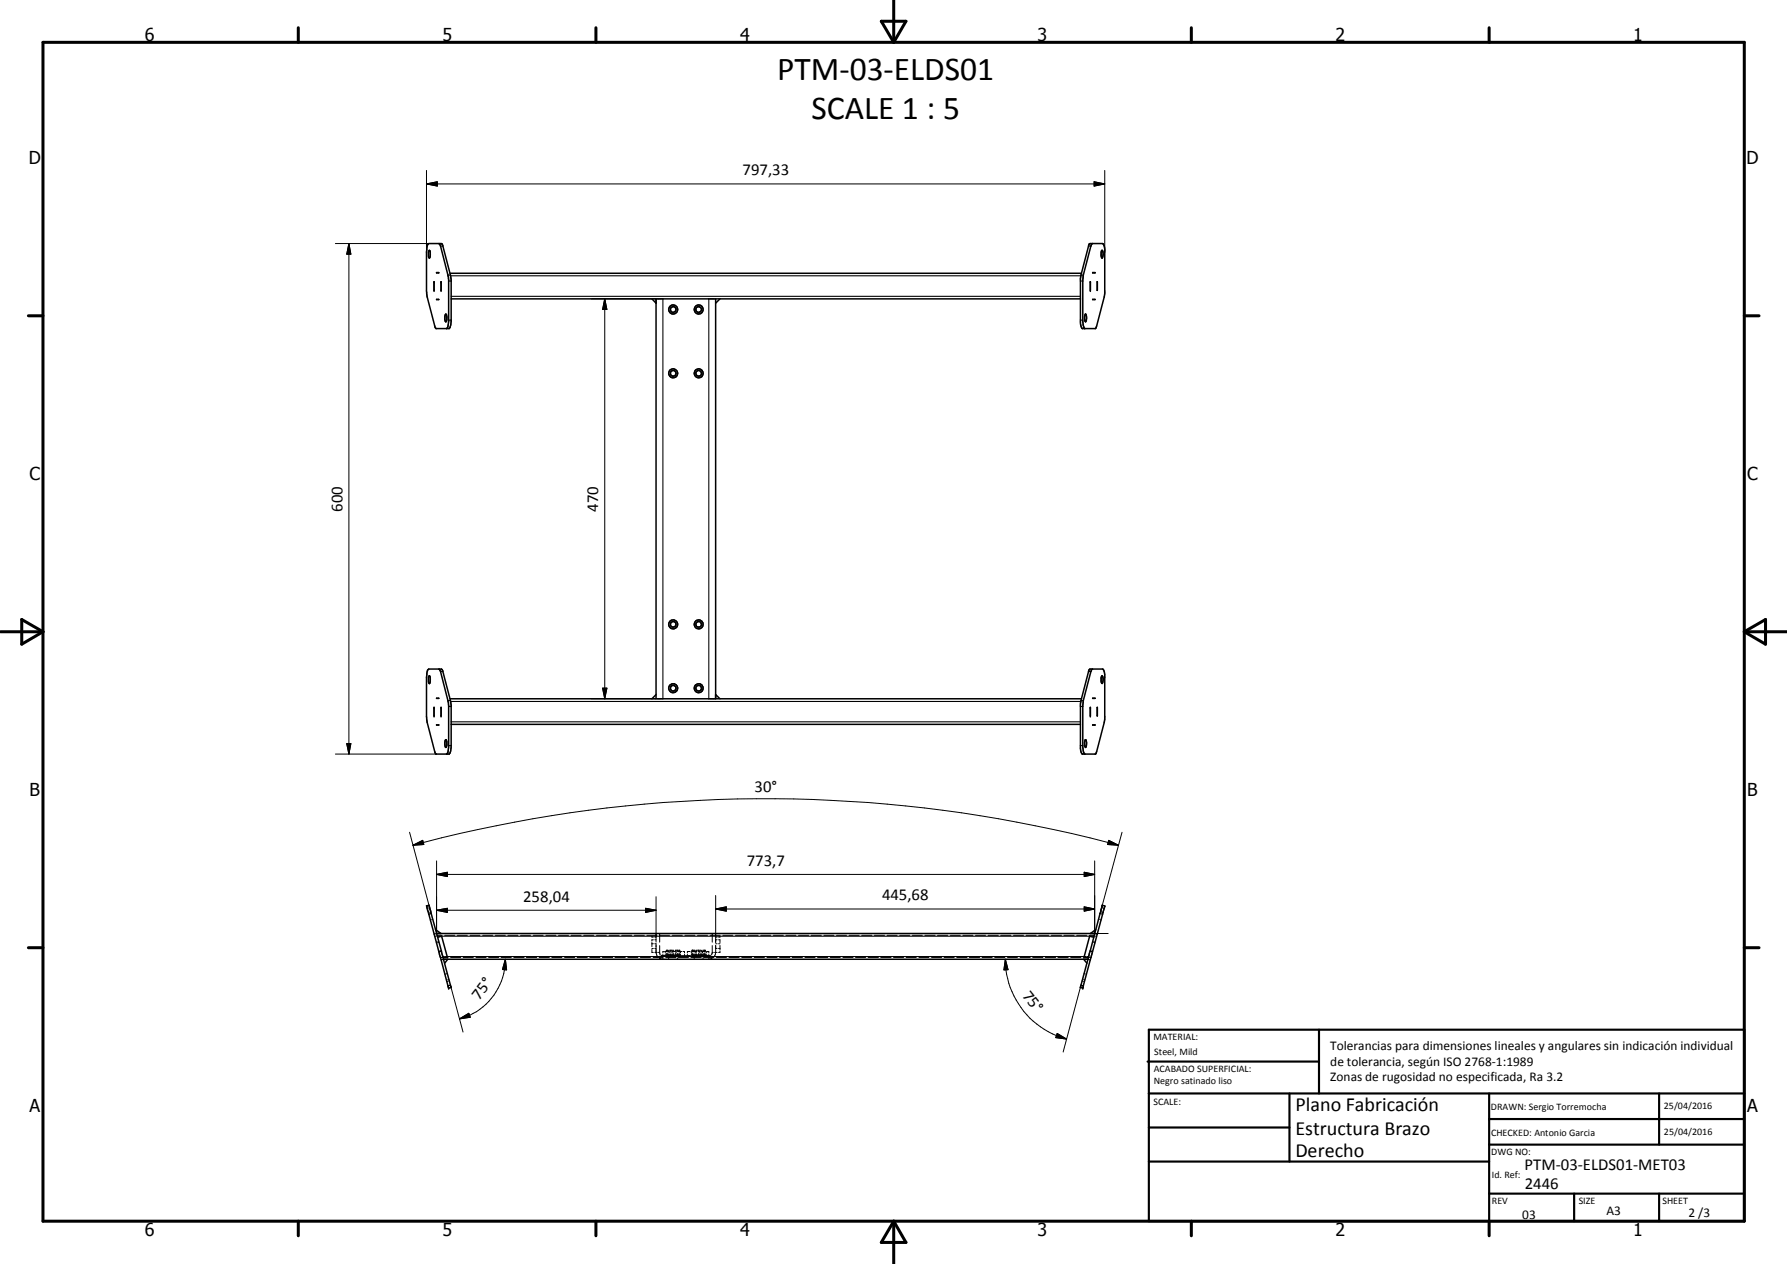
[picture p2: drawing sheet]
<svg xmlns="http://www.w3.org/2000/svg" width="420mm" height="297mm" viewBox="0 0 420 297" stroke-linecap="round" stroke-linejoin="round" font-family="sans-serif">
<g fill="none" stroke="#000" stroke-width=".24">
<path d="M78.9 57.2h21.9M82 57.2l.5 2.5h-1zM82 57.2v120M100.3 43.2l2.5-.5v1zM100.3 43.2h159.4M100.3 40v19.2M257.2 42.7l2.5 .5-2.5 .5zM259.7 40v19.2M139 70.2h15.3M142.2 70.2l.5 2.5h-1zM142.2 70.2v94M78.9 177.2h23.7"/>
<path d="M81.5 174.8h1l-.5 2.4zM139 164.2h15.3M141.7 161.7h1l-.5 2.5zM96.3 195.6l5.1 19.1M97.1 198.6l2.3-1.1 .2 1zM97.1 198.6a320.1 320.1 0 0 1 165.9 0M260.7 197.5l2.3 1.1-2.6-.1zM263.8 195.6l-5.2 19.1M100.7 213.4l-.3 .1M100.9 214.4h-.2M101 213.3l-.2 .1M101.3 214.3h-.2"/>
<path d="M101.4 216.2h-.2M101.8 216l-.3 .1M102.1 219.5h.2h-.2M102.6 213.9l2.6-.5v1zM102.6 205.5l2.6-.5v1zM102.6 219.4h-.2M102.6 219.4l-.1 .1M102.6 213.9h51.7M102.6 202.3v17.1M102.6 205.5h154.8M102.8 219.8h1.2M102.8 219.9l-.2 .1"/>
<path d="M104.6 219.8h2.3M107.5 219.8h2.4M110.5 219.8h2.3M113.5 219.8h2.4M116.4 219.8h2.4M119.4 219.8h2.4M122.4 219.8h2.3M125.4 219.8h2.3M128.3 219.8h2.4M131.3 219.8h2.4M134.3 219.8h2.3M137.2 219.8h2.4"/>
<path d="M140.2 219.8h2.4M143.2 219.8h2.4M146.2 219.8h2.3M149.1 219.8h2.4M151.8 213.4l2.5 .5-2.5 .5zM152.1 219.8h2.4M154.3 219.7h.1M154.3 210.7v10.7M155.1 219.7h.1M155.1 219.8h2.3M155.1 219.4v.1M155.1 219.7v1.7"/>
<path d="M158.1 219.8h2.3M161 219.8h2.4M164 219.8h2.4M167 219.8h2.3M167.5 219.7h.1M167.5 219.4v.1M167.5 219.7v1.7M168.3 213.6l2.5-.5v1zM168.3 219.7h.1M168.3 210.4v11.1M168.3 213.6h89.1M170 219.8h2.3"/>
<path d="M172.9 219.8h2.4M175.9 219.8h2.4M178.8 219.8h2.4M181.8 219.8h2.4M184.8 219.8h2.3M187.7 219.8h2.4M190.7 219.8h2.4M193.7 219.8h2.4M196.7 219.8h2.3M199.6 219.8h2.4M202.6 219.8h2.4M205.6 219.8h2.4"/>
<path d="M208.6 219.8h2.3M211.5 219.8h2.4M214.5 219.8h2.4M217.5 219.8h2.4M220.4 219.8h2.4M223.4 219.8h2.4M226.4 219.8h2.4M229.4 219.8h2.3M232.3 219.8h2.4M235.3 219.8h2.4M238.3 219.8h2.4M241.2 219.8h2.4"/>
<path d="M244.2 219.8h2.4M247.2 219.8h2.4M250.1 219.8h2.4M253.1 219.8h2.4M254.9 213.1l2.5 .5-2.5 .5zM254.9 205l2.5 .5-2.5 .5zM256.1 219.8h1.2M257.2 219.9l.3 .1M257.4 219.4l.2 .1M257.4 202.3v17.1M257.4 219.4h3.2M257.4 219.4h.2"/>
<path d="M258 219.5h-.2h.2M258.3 216l.2 .1M258.7 216.2h.2M258.8 214.3h.2M259 213.3l.2 .1M259.2 214.4h.2M259.4 213.4l.2 .1M102.4 220l-.2 .1M102.8 221.4h-.2M102.8 221.5l-.2 .1M103.2 221.3h-.3M103.2 221.4l-.2 .1"/>
<path d="M103.3 223.5h-.1M103.7 223.4h-.2M103.9 225.5l-.2 .1M104.1 224.8h.4M104.2 225h1.2M104.3 225.4l-.2 .1M104.8 224.8h.3M104.8 228.9h-.2M105.1 230.3h-.1M105.2 228.8l-.2 .1M105.2 230.6l-.1 .1M105.6 230.1l-.2 .1"/>
<path d="M105.7 230.5h-.3M105.9 231.5l3 11M105.9 225h2.4M108 239.4l2.2-1.3 .4 1zM108.9 225h2.4M111.9 225h2.4M114.9 225h2.4M117.8 225h2.4M118.8 225.4l.3 2.5-1-.1zM118.8 225.4a14.4 14.4 0 0 1-10.8 14M120.8 225h2.4M123.8 225h2.4"/>
<path d="M126.8 225h2.3M129.7 225h2.4M132.7 225h2.4M135.7 225h2.4M138.7 225h2.3M141.6 225h2.4M144.6 225h2.4M147.6 225h2.4M150.6 225h2.3M153.3 223.1v.7h.3M153.3 220v.2h.3M153.3 221.5v1"/>
<path d="M153.3 221.8h.3M153.3 222.9h.3M153.6 225h2.3M153.6 220.9h-.3v.2M154 221.8h.3v2l.2 .8M154 223.8h.5M154 220.2h.3M154 222.9h.3M154 220.9h.3M154.5 224.6h.1M154.8 223.8h.3M155.1 225.2h.1"/>
<path d="M155.1 222.2l.1 2M155.2 224.2h.1M155.5 224.5h.1M155.5 224.5l1.5 .1M155.9 225.1v.3l-.8-.2M155.9 224.3v.6M156 223.6h-.1v.3M156.2 223.6h.5M156.4 223.6v.3M156.4 224.3v.3M156.5 225h2.4M156.7 224v.4h.2"/>
<path d="M156.9 223.3v.4M156.9 224v.6M157 223.3h-.3v.3M157 224.4v.1M157 224.5v.1M157 223.6h.3v.3M157.2 223.3v.4M157.2 224.2v.7M157.2 225.1v.3M157.2 224.4h.5M157.3 224.3v.3M157.4 223.3h.9v.4"/>
<path d="M157.5 224.4v.1M157.5 224.5v.1M157.6 223.3v.4M157.6 224.2v.4M157.6 224.4v.1M157.6 224.5v.1M157.8 223.3v.4M157.8 224.2v.4M157.9 224.4v.1M157.9 224.5v.1M157.9 224.4h.6M158 224.3v.3"/>
<path d="M158.1 224.4v.1M158.1 224.5v.1M158.3 224v.6M158.7 224.4v.1M158.7 224.5v.1M158.7 223.6h-.7v.3M158.8 224v.4M159 224.4h.5M159 223.3v.6M159 224.2v.4M159.3 224.4v.1M159.3 224.5v.1"/>
<path d="M159.3 223.3v.3M159.3 224v.5M159.3 224.5v.4M159.3 225.1v.3M159.3 223.6h1M159.5 225h2.4M159.5 223.3h-.7v.3M159.6 224.5h.1M159.6 224.5v.1M159.7 223.7v-.4h.1v.4M159.7 224v.6M159.7 224.5v.1"/>
<path d="M159.8 224.2v.4M160 224.3v.3h-2.5M160 223.6v.3M160.2 224.6h2.1M160.6 223.6h.3v.3M160.9 224.3v.3M161.6 224.3v.3M162.3 223.6h-.7v.3M162.5 225h2.4M162.5 223.6v.3M162.5 224.3v.3M162.7 224v.4h.5"/>
<path d="M162.9 224.4h.1M162.9 223.3h.1M162.9 224v.6h2.1M162.9 223.3v.4M162.9 223.6h1M163.1 224.4v.1M163.1 224.5v.1M163.2 223.3v.4M163.2 224.2v.7M163.2 225.1v.3M163.4 223.3h-.7v.3M163.5 224.4v.1"/>
<path d="M163.5 224.5v.1M163.6 224.4l.6 .1M163.6 223.3v.6M163.6 224.2v.4M163.7 224.2v.4M163.9 224.4v.1M163.9 224.5v.1M164.2 224.5v.1M164.2 223.6h.3v.3M164.3 223.3v.4M164.3 224v.6M164.4 224.4h.6"/>
<path d="M164.5 224.3v.3M164.6 224.4v.1M164.6 224.5v.1M164.7 223.3h-1v.4M164.8 223.3v.3M164.8 224v.4M164.9 223.3v.4M164.9 224.2v.4M165.2 224.3v.3l1.9-.1M165.2 223.3h.5v.4M165.3 224.5v.4M165.3 225.1v.3"/>
<path d="M165.3 223.3v.3M165.3 224v.4M165.4 225h2.4M165.6 224.4v.1M165.6 224.5v.1M165.7 224.4h.1M165.7 224v.6M165.7 223.6h-.5v.3M165.7 224.4l-.4 .1M165.8 223.3l.1 .4M165.9 224.2v.4M166.1 223.9l.1-.3h.5v.3"/>
<path d="M166.1 224.3v.3M166.7 225.1v.3l.8-.2M166.7 224.3v.6M167.3 224.2h.1M167.5 222.2l-.2 2M167.5 223.8h.2M168 223.8h.6M168.1 224.6h.1M168.3 222.2v1.6l-.2 .8M168.3 220.2h.3M168.3 221.8h.3M168.3 222.9h.3"/>
<path d="M168.3 220.9h.3M168.4 225h2.4M168.9 221.8h.4M168.9 222.9h.4M168.9 220.9h.4v.6M169.3 223.5v.3h-.4M169.3 220v.2h-.4M169.3 222.2v1M171.4 225h2.4M174.4 225h2.3M177.4 225h2.3M180.3 225h2.4"/>
<path d="M183.3 225h2.4M186.3 225h2.4M189.3 225h2.3M192.2 225h2.4M195.2 225h2.4M198.2 225h2.4M201.2 225h2.3M204.1 225h2.4M207.1 225h2.4M210.1 225h2.4M213.1 225h2.3M216.1 225h2.3"/>
<path d="M219 225h2.4M222 225h2.4M224.9 225h2.5M227.9 225h2.4M230.9 225h2.4M233.9 225h2.4M236.4 225.4l.6 2.5h-1zM236.4 225.4a19.5 19.5 0 0 0 14.4 18.8M236.9 225h2.3M239.8 225h2.4M242.8 225h2.4M245.8 225h2.4"/>
<path d="M248.7 225h2.5M251.7 225h2.4M254.2 231.5l-4.2 15.7M254.4 230.5h.2M254.5 230.1l.2 .1M254.7 225h1.2M254.8 230.6l.2 .1M254.9 228.8l.2 .1M254.9 224.8h.4M254.9 230.3h.2M255.3 228.9h.2M255.6 224.8h.3"/>
<path d="M255.8 225.5h.2M255.8 225.4l.2 .1M256.2 225.6h.2M256.3 223.4h.2M256.7 223.5h.2M256.9 221.4l.1 .1M256.9 221.3h.2M257.2 221.5l.3 .1M257.3 221.4h.2M257.6 220l.2 .1M248.6 242.9l2.2 1.3-2.6-.4z"/>
</g>
<g fill="none" stroke="#000" stroke-width=".25">
<path d="M103.6 57.8h.5M255.9 57.8h.6M105.3 64.6h.6M105.5 66h.6M105.5 75.2h.6M105.9 64.8h148.2M106.1 69.6h147.9M155.9 70.2v94M166.7 70.2v94M254 66h.6M254 75.2h.6M254.2 64.6h.5"/>
<path d="M103.6 157.8h.5M255.9 157.8h.6M105.3 164.6h.6M105.5 166h.6M105.5 175.2h.6M105.9 164.8h148.2M106.1 169.6h147.9M254 166h.6M254 175.2h.6M254.2 164.6h.5M101.4 214.7l-.6 .1M258.6 214.7l.6 .1"/>
<path d="M102.8 220h154.4M103.8 223.5l-.6 .2M104.1 224.9l-.5 .1M105.1 224.8h149.8M105.9 231.5l-.6 .1M254.2 231.5l.5 .1M255.9 224.9l.6 .1M256.3 223.5l.6 .2"/>
</g>
<g fill="none" stroke="#000" stroke-width=".35">
<path d="M100.5 57.5l.3-.3 3.1 .1 2 7.3 .2 1.1v9.9l-.3 1.4-.2 .2-3.2-.1-2-7.3-.1-1.4v-9.2zM100.9 58.8h.1M100.9 58.8l-.2 .4v1l.2 .4M101 58.8l.2 .5v.9l-.2 .4M103.2 57.2l.4 .6 1.8 7.4 .1 10.4-.2 1.2-.2 .4M103.8 57.2v.1M256.1 57.3l3.1-.1 .5 .8v11l-2.1 8.2h-3.1l-.5-1.3v-10.5zM256.9 57.2l-.4 .6-1.8 6.8-.1 1.1v9.9l.4 1.6M259.1 58.8a1.42 1.42 0 0 1 0 1.8l-.2-.5zM100.9 60.6h.1M102.1 66.2v2M102.6 70.4h.6z"/>
<path d="M102.6 64.1h.6zM103.7 66.2v2M104.8 73.8l.3 .5v.9l-.3 .4-.2-.5zM105.8 64.2h148.5M106.1 70.2h147.9M153.3 70.2l1 1M154.3 70.2v94M168.3 70.2v94M169.3 70.2l-1 1M255.2 73.8a1.55 1.55 0 0 1 0 1.8 2.21 2.21 0 0 1 0-1.8zM255.3 75.6h.1M256.4 66.2v2"/>
<path d="M256.9 70.4h.6zM256.9 64.1h.6zM258 68.2h.1M258 66.2v2M258 66.2h.1M100.5 157.5l.3-.3h3l.2 .2 1.9 7.2 .2 1.1v9.9l-.2 .9-.3 .7h-3.1l-.1-.2-2-7.2-.1-1.4v-9.2zM100.9 158.8h.1M101 158.8l.2 .5v.8l-.2 .6-.3-.4v-1.1zM103.2 157.2l.4 .6 1.8 7.3 .1 10.5-.2 1.2-.2 .4M256.1 157.4l.2-.2h2.9l.5 .7v11.1l-2 8-.1 .2h-3.1l-.5-1.3v-10.5zM256.9 157.2l-.4 .6-1.8 6.8-.1 1.1v9.9l.1 .9 .3 .7M259 158.9l.1-.1a1.54 1.54 0 0 1 0 1.8l-.2-.5z"/>
<path d="M102.1 166.2v2M102.6 170.3l.6 .1zM102.6 164.1h.6M102.6 164.1h.1M103.2 164.1h.1M103.7 166.2v2M104.7 173.9h.2l.2 .4v.9l-.3 .4-.2-.6zM105.8 164.2h148.5M106.1 170.2h147.9M154.3 163.2l-1 1M168.3 163.2l1 1M255.2 173.9v-.1a1.72 1.72 0 0 1 .1 1.8 1.89 1.89 0 0 1-.2-1.7z"/>
<path d="M256.4 166.2v2M256.9 164.1h.1M256.9 170.3l.6 .1zM256.9 164.1h.6M257.5 164.1h.1M258 166.2v2M258 168.2h.1M258 166.2h.1M100.3 212.9l.6-.2v.2l5.2 19.2-.6 .1-.1-.3zM102.4 218.4l1.3 1M102.6 219.4h154.8M257.6 218.4l-1.2 1"/>
<path d="M259.2 212.7l.5 .2v.5l-5 18.6-.1 .2-.6-.1zM102.9 220.3l.9-.3 1.3 4.8-.9 .2M104.3 225.4h151.5M105.3 225.4l-.7 1M254.8 225.4l.8 1M257.2 220.3l-1-.3-1.3 4.8 1 .2"/>
<circle cx="158.3" cy="72.7" r="1.05"/>
<circle cx="158.3" cy="72.7" r=".65"/>
<circle cx="164.3" cy="72.7" r=".66"/>
<circle cx="164.3" cy="72.7" r="1.05"/>
<circle cx="158.3" cy="87.7" r="1.05"/>
<circle cx="158.3" cy="87.7" r=".66"/>
<circle cx="164.3" cy="87.7" r="1.05"/>
<circle cx="164.3" cy="87.7" r=".67"/>
<circle cx="158.3" cy="146.7" r="1.06"/>
<circle cx="158.3" cy="146.7" r=".67"/>
<circle cx="164.3" cy="146.7" r="1.04"/>
<circle cx="164.3" cy="146.7" r=".67"/>
<circle cx="158.3" cy="161.7" r=".67"/>
<circle cx="158.3" cy="161.7" r="1.06"/>
<circle cx="164.3" cy="161.7" r="1.04"/>
<circle cx="164.3" cy="161.7" r=".67"/>
</g>
<g fill="#000">
<circle cx="102.1" cy="68.2" r=".18"/>
<circle cx="102.1" cy="66.2" r=".18"/>
<circle cx="103.7" cy="66.2" r=".18"/>
<circle cx="103.7" cy="68.2" r=".18"/>
<circle cx="256.4" cy="68.2" r=".18"/>
<circle cx="256.4" cy="66.2" r=".18"/>
<circle cx="102.1" cy="166.2" r=".18"/>
<circle cx="102.1" cy="168.2" r=".18"/>
<circle cx="103.7" cy="166.2" r=".18"/>
<circle cx="103.7" cy="168.2" r=".18"/>
<circle cx="256.4" cy="166.2" r=".18"/>
<circle cx="256.4" cy="168.2" r=".18"/>
<circle cx="105.5" cy="232.2" r=".18"/>
<circle cx="254.6" cy="232.2" r=".18"/>
</g>
<g fill="none" stroke="#000" stroke-width=".71">
<path d="M10.1 9.9h400v277.1h-400zM70.1 6.5v3.4M140.1 6.5v3.4M207.2 5h5.8l-2.9 4.9zM210.1 0v9.9M280.1 6.5v3.4M350.1 6.5v3.4M6.7 74.2h3.4M410.1 74.2h3.5M.1 148.5h10M5.1 145.6l5 2.9-5 2.9zM410.1 148.5h10"/>
<path d="M410.1 148.5l5-2.9v5.8zM6.7 222.7h3.4M410.1 222.7h3.5M70.1 287v3.4M140.1 287v3.4M210.1 287v10M210.1 287l2.9 5h-5.8zM280.1 287v3.4M350.1 287v3.4"/>
</g>
<g fill="none" stroke="#000" stroke-width=".51">
<path d="M269.8 249.5h40.3M270.1 242h140v45h-140zM270.1 257h140M303.2 257v16M310.1 242v15M350.1 257v30M390.1 257v12M270.1 265h33.1M270.1 273h80M350.1 269h60M350.1 263h60M350.1 280.5h60"/>
<path d="M370.1 280.5v6.5M390.1 280.5v6.5"/>
</g>
<g fill="#000">
<path d="M82 57.2l.5 2.5h-1zM100.3 43.2l2.5-.5v1zM257.2 42.7l2.5 .5-2.5 .5zM142.2 70.2l.5 2.5h-1zM81.5 174.8h1l-.5 2.4zM141.7 161.7h1l-.5 2.5zM97.1 198.6l2.3-1.1 .2 1zM260.7 197.5l2.3 1.1-2.6-.1zM102.6 213.9l2.6-.5v1zM102.6 205.5l2.6-.5v1zM151.8 213.4l2.5 .5-2.5 .5zM168.3 213.6l2.5-.5v1z"/>
<path d="M254.9 213.1l2.5 .5-2.5 .5zM254.9 205l2.5 .5-2.5 .5zM108 239.4l2.2-1.3 .4 1zM118.8 225.4l.3 2.5-1-.1zM236.4 225.4l.6 2.5h-1zM248.6 242.9l2.2 1.3-2.6-.4z"/>
</g>
<g font-size="7.9">
<text x="182.7" y="18.9">PTM-03-ELDS01</text>
<text x="190.8" y="27.9">SCALE 1 : 5</text>
</g>
<g font-size="4.7">
<text x="304.6" y="261.2">Plano Fabricación</text>
<text x="304.6" y="266.6">Estructura Brazo</text>
<text x="304.6" y="272">Derecho</text>
</g>
<g font-size="4.2">
<text x="34" y="9.6">6</text>
<text x="104" y="9.6">5</text>
<text x="174" y="9.6">4</text>
<text x="244" y="9.6">3</text>
<text x="314" y="9.6">2</text>
<text x="384" y="9.6">1</text>
<text x="6.8" y="38.7">D</text>
<text x="410.6" y="38.7">D</text>
<text x="7" y="112.9">C</text>
<text x="410.8" y="112.9">C</text>
<text x="7" y="187.1">B</text>
<text x="410.8" y="187.1">B</text>
<text x="7" y="261.4">A</text>
<text x="410.8" y="261.4">A</text>
<text x="34" y="290.4">6</text>
<text x="104" y="290.4">5</text>
<text x="174" y="290.4">4</text>
<text x="244" y="290.4">3</text>
<text x="314" y="290.4">2</text>
<text x="384" y="290.4">1</text>
</g>
<g font-size="3.9">
<text x="174.6" y="41.2">797,33</text>
<text x="80.5" y="120.2" transform="rotate(-90 80.5 120.2)">600</text>
<text x="140.7" y="120.2" transform="rotate(-90 140.7 120.2)">470</text>
<text x="177.4" y="186.2">30°</text>
<text x="175.6" y="203.4">773,7</text>
<text x="123" y="211.9">258,04</text>
<text x="207.4" y="211.5">445,68</text>
<text x="240.2" y="234" transform="rotate(52 240.2 234)">75°</text>
<text x="112.7" y="235.2" transform="rotate(-52 112.7 235.2)">75°</text>
<text x="358.5" y="275">PTM-03-ELDS01-MET03</text>
<text x="358.5" y="279.4">2446</text>
</g>
<g font-size="3.1">
<text x="312.7" y="246.8">Tolerancias para dimensiones lineales y angulares sin indicación individual</text>
<text x="312.7" y="250.4">de tolerancia, según ISO 2768-1:1989</text>
<text x="312.7" y="254">Zonas de rugosidad no especificada, Ra 3.2</text>
<text x="357.9" y="286.4">03</text>
<text x="377.7" y="285.6">A3</text>
<text x="397" y="285.9">2 /3</text>
</g>
<g font-size="2.4">
<text x="271.2" y="244.4">MATERIAL:</text>
<text x="271.3" y="252">ACABADO SUPERFICIAL:</text>
<text x="271.4" y="247.9">Steel, Mild</text>
<text x="271.3" y="254.6">Negro satinado liso</text>
<text x="271.2" y="259.7">SCALE:</text>
<text x="350.6" y="260.8">DRAWN: Sergio Torremocha</text>
<text x="391.2" y="260.6">25/04/2016</text>
<text x="350.6" y="267">CHECKED: Antonio Garcia</text>
<text x="391.2" y="266.7">25/04/2016</text>
<text x="350.6" y="271.4">DWG NO:</text>
<text x="350.8" y="276.9">Id. Ref:</text>
<text x="350.8" y="282.8">REV</text>
<text x="371.2" y="282.9">SIZE</text>
<text x="390.9" y="282.9">SHEET</text>
</g>
</svg>
